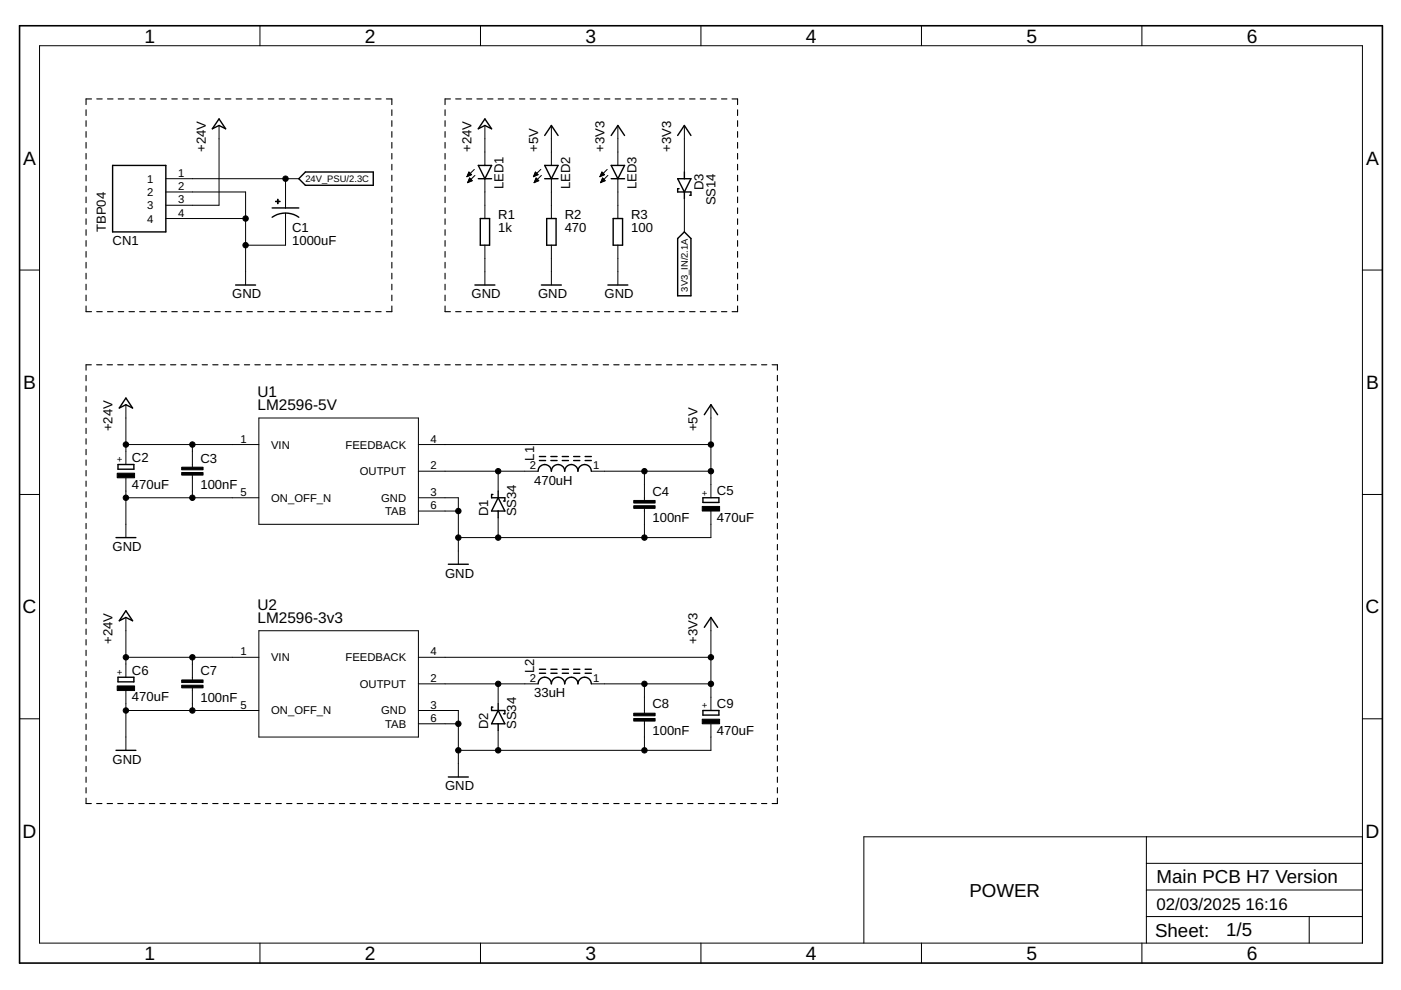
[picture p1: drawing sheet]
<svg xmlns="http://www.w3.org/2000/svg" width="297mm" height="210mm" viewBox="0 0 297 210" stroke-linecap="round" stroke-linejoin="round" font-family="sans-serif">
<g fill="none" stroke="#000" stroke-width=".23">
<path d="M18.2 23.3v1.2M18.2 25.6v1.2M18.2 27.9v1.2M18.2 30.2v1.2M18.2 32.5v1.2M18.2 34.8v1.2M18.2 37.1v1.3M18.2 39.5v1.2M19.4 21h-1.2v1.2M20.5 21h1.2M22.8 21h1.2M25.1 21h1.1"/>
<path d="M27.3 21h1.2M29.6 21h1.2M31.9 21h1.1M34.2 21h1.1M36.4 21h1.2M38.7 21h1.2M41 21h1.1M43.3 21h1.1M45.5 21h1.2M47.8 21h1.2M50.1 21h1.1M52.3 21h1.2"/>
<path d="M54.6 21h1.2M56.9 21h1.2M59.2 21h1.1M61.4 21h1.2M63.7 21h1.2M66 21h1.2M68.3 21h1.1M70.5 21h1.2M72.8 21h1.2M75.1 21h1.2M77.4 21h1.1M79.7 21h1.1"/>
<path d="M81.9 21h1.2v1.2M83.1 23.3v1.2M83.1 25.6v1.2M83.1 27.9v1.2M83.1 30.2v1.2M83.1 32.5v1.2M83.1 34.8v1.2M83.1 37.1v1.3M83.1 39.5v1.2M94.4 23.3v1.2M94.4 25.6v1.2M94.4 27.9v1.2"/>
<path d="M94.4 30.2v1.2M94.4 32.5v1.2M94.4 34.8v1.2M94.4 37.1v1.3M94.4 39.5v1.2M95.5 21h-1.1v1.2M96.6 21h1.1M98.9 21h1.1M101.1 21h1.2M103.4 21h1.1M105.6 21h1.2M107.9 21h1.1"/>
<path d="M110.1 21h1.2M112.4 21h1.1M114.6 21h1.2M116.9 21h1.1M119.1 21h1.2M121.4 21h1.2M123.7 21h1.1M125.9 21h1.2M128.2 21h1.1M130.4 21h1.2M132.7 21h1.1M134.9 21h1.2"/>
<path d="M137.2 21h1.1M139.4 21h1.2M141.7 21h1.1M144 21h1.1M146.2 21h1.2M148.5 21h1.1M150.7 21h1.2M153 21h1.1M155.2 21h1.2v1.2M156.4 23.3v1.2M156.4 25.6v1.2M156.4 27.9v1.2"/>
<path d="M156.4 30.2v1.2M156.4 32.5v1.2M156.4 34.8v1.2M156.4 37.1v1.3M156.4 39.5v1.2M18.2 41.8v1.2M18.2 44.1v1.2M18.2 46.4v1.2M18.2 48.7v1.2M18.2 51v1.2M18.2 53.3v1.2M18.2 55.6v1.2"/>
<path d="M18.2 57.9v1.2M83.1 41.8v1.2M83.1 44.1v1.2M83.1 46.4v1.2M83.1 48.7v1.2M83.1 51v1.2M83.1 53.3v1.2M83.1 55.6v1.2M83.1 57.9v1.2M94.4 41.8v1.2M94.4 44.1v1.2M94.4 46.4v1.2"/>
<path d="M94.4 48.7v1.2M94.4 51v1.2M94.4 53.3v1.2M94.4 55.6v1.2M94.4 57.9v1.2M156.4 41.8v1.2M156.4 44.1v1.2M156.4 46.4v1.2M156.4 48.7v1.2M156.4 51v1.2M156.4 53.3v1.2M156.4 55.6v1.2"/>
<path d="M156.4 57.9v1.2M18.2 60.3v1.1M18.2 62.6v1.2M18.2 64.9v1.2h1.2M18.2 79.6v1.1M19.4 77.3h-1.2v1.2M20.5 77.3h1.1M20.5 66.1h1.2M22.7 77.3h1.2M22.8 66.1h1.2M25 77.3h1.1M25.1 66.1h1.1"/>
<path d="M27.2 77.3h1.1M27.3 66.1h1.2M29.4 77.3h1.2M29.6 66.1h1.2M31.7 77.3h1.1M31.9 66.1h1.1M33.9 77.3h1.1M34.2 66.1h1.1M36.2 77.3h1.1M36.4 66.1h1.2M38.4 77.3h1.1M38.7 66.1h1.2"/>
<path d="M40.6 77.3h1.1M41 66.1h1.1M42.9 77.3h1.1M43.3 66.1h1.1M45.1 77.3h1.1M45.5 66.1h1.2M47.3 77.3h1.2M47.8 66.1h1.2M49.6 77.3h1.1M50.1 66.1h1.1M51.8 77.3h1.1M52.3 66.1h1.2"/>
<path d="M54 77.3h1.2M54.6 66.1h1.2M56.3 77.3h1.1M56.9 66.1h1.2M58.5 77.3h1.1M59.2 66.1h1.1M60.8 77.3h1.1M61.4 66.1h1.2M63 77.3h1.1M63.7 66.1h1.2M65.2 77.3h1.2M66 66.1h1.2"/>
<path d="M67.5 77.3h1.1M68.3 66.1h1.1M69.7 77.3h1.1M70.5 66.1h1.2M71.9 77.3h1.2M72.8 66.1h1.2M74.2 77.3h1.1M75.1 66.1h1.2M76.4 77.3h1.2M77.4 66.1h1.1M78.7 77.3h1.1M79.7 66.1h1.1"/>
<path d="M80.9 77.3h1.1M83.1 60.3v1.1M83.1 62.6v1.2M83.1 64.9v1.2h-1.2M83.1 77.3h1.2M85.4 77.3h1.1M87.6 77.3h1.2M89.9 77.3h1.1M92.1 77.3h1.1M94.3 77.3h1.2M94.4 64.9v1.2h1.1M94.4 60.3v1.1"/>
<path d="M94.4 62.6v1.2M96.6 77.3h1.1M96.6 66.1h1.1M98.8 77.3h1.1M98.9 66.1h1.1M101 77.3h1.2M101.1 66.1h1.2M103.3 77.3h1.1M103.4 66.1h1.1M105.5 77.3h1.1M105.6 66.1h1.2M107.8 77.3h1.1"/>
<path d="M107.9 66.1h1.1M110 77.3h1.1M110.1 66.1h1.2M112.2 77.3h1.1M112.4 66.1h1.1M114.5 77.3h1.1M114.6 66.1h1.2M116.7 77.3h1.1M116.9 66.1h1.1M118.9 77.3h1.2M119.1 66.1h1.2M121.2 77.3h1.1"/>
<path d="M121.4 66.1h1.2M123.4 77.3h1.1M123.7 66.1h1.1M125.7 77.3h1.1M125.9 66.1h1.2M127.9 77.3h1.1M128.2 66.1h1.1M130.1 77.3h1.2M130.4 66.1h1.2M132.4 77.3h1.1M132.7 66.1h1.1M134.6 77.3h1.1"/>
<path d="M134.9 66.1h1.2M136.8 77.3h1.2M137.2 66.1h1.1M139.1 77.3h1.1M139.4 66.1h1.2M141.3 77.3h1.2M141.7 66.1h1.1M143.6 77.3h1.1M144 66.1h1.1M145.8 77.3h1.1M146.2 66.1h1.2M148 77.3h1.2"/>
<path d="M148.5 66.1h1.1M150.3 77.3h1.1M150.7 66.1h1.2M152.5 77.3h1.1M153 66.1h1.1M154.7 77.3h1.2M156.4 64.9v1.2h-1.2M156.4 60.3v1.1M156.4 62.6v1.2M157 77.3h1.1M159.2 77.3h1.2M161.5 77.3h1.1"/>
<path d="M163.7 77.3h1.1v1.2M164.8 79.6v1.1M18.2 81.8v1.2M18.2 84.1v1.1M18.2 86.3v1.1M18.2 88.6v1.1M18.2 90.8v1.1M18.2 93v1.2M18.2 95.3v1.1M18.2 97.5v1.2M18.2 99.8v1.1M164.8 81.8v1.2"/>
<path d="M164.8 84.1v1.1M164.8 86.3v1.1M164.8 88.6v1.1M164.8 90.8v1.1M164.8 93v1.2M164.8 95.3v1.1M164.8 97.5v1.2M164.8 99.8v1.1M18.2 102v1.1M18.2 104.2v1.2M18.2 106.5v1.1M18.2 108.7v1.2"/>
<path d="M18.2 111v1.1M18.2 113.2v1.1M18.2 115.4v1.2M18.2 117.7v1.1M18.2 119.9v1.2M164.8 102v1.1M164.8 104.2v1.2M164.8 106.5v1.1M164.8 108.7v1.2M164.8 111v1.1M164.8 113.2v1.1M164.8 115.4v1.2"/>
<path d="M164.8 117.7v1.1M164.8 119.9v1.2M18.2 122.2v1.1M18.2 124.4v1.1M18.2 126.7v1.1M18.2 128.9v1.1M18.2 131.1v1.2M18.2 133.4v1.1M18.2 135.6v1.2M18.2 137.9v1.1M164.8 122.2v1.1M164.8 124.4v1.1"/>
<path d="M164.8 126.7v1.1M164.8 128.9v1.1M164.8 131.1v1.2M164.8 133.4v1.1M164.8 135.6v1.2M164.8 137.9v1.1M18.2 140.1v1.1M18.2 142.3v1.2M18.2 144.6v1.1M18.2 146.8v1.2M18.2 149.1v1.1M18.2 151.3v1.1"/>
<path d="M18.2 153.5v1.2M18.2 155.8v1.1M18.2 158v1.2M164.8 140.1v1.1M164.8 142.3v1.2M164.8 144.6v1.1M164.8 146.8v1.2M164.8 149.1v1.1M164.8 151.3v1.1M164.8 153.5v1.2M164.8 155.8v1.1M164.8 158v1.2"/>
<path d="M18.2 160.3v1.1M18.2 162.5v1.1M18.2 164.8v1.1M18.2 167v1.1M18.2 169.2v1.2h1.2M20.5 170.4h1.1M22.7 170.4h1.2M25 170.4h1.1M27.2 170.4h1.1M29.4 170.4h1.2M31.7 170.4h1.1M33.9 170.4h1.1"/>
<path d="M36.2 170.4h1.1M38.4 170.4h1.1M40.6 170.4h1.1M42.9 170.4h1.1M45.1 170.4h1.1M47.3 170.4h1.2M49.6 170.4h1.1M51.8 170.4h1.1M54 170.4h1.2M56.3 170.4h1.1M58.5 170.4h1.1M60.8 170.4h1.1"/>
<path d="M63 170.4h1.1M65.2 170.4h1.2M67.5 170.4h1.1M69.7 170.4h1.1M71.9 170.4h1.2M74.2 170.4h1.1M76.4 170.4h1.2M78.7 170.4h1.1M80.9 170.4h1.1M83.1 170.4h1.2M85.4 170.4h1.1M87.6 170.4h1.2"/>
<path d="M89.9 170.4h1.1M92.1 170.4h1.1M94.3 170.4h1.2M96.6 170.4h1.1M98.8 170.4h1.1M101 170.4h1.2M103.3 170.4h1.1M105.5 170.4h1.1M107.8 170.4h1.1M110 170.4h1.1M112.2 170.4h1.1M114.5 170.4h1.1"/>
<path d="M116.7 170.4h1.1M118.9 170.4h1.2M121.2 170.4h1.1M123.4 170.4h1.1M125.7 170.4h1.1M127.9 170.4h1.1M130.1 170.4h1.2M132.4 170.4h1.1M134.6 170.4h1.1M136.8 170.4h1.2M139.1 170.4h1.1M141.3 170.4h1.2"/>
<path d="M143.6 170.4h1.1M145.8 170.4h1.1M148 170.4h1.2M150.3 170.4h1.1M152.5 170.4h1.1M154.7 170.4h1.2M157 170.4h1.1M159.2 170.4h1.2M161.5 170.4h1.1M164.8 160.3v1.1M164.8 162.5v1.1M164.8 164.8v1.1"/>
<path d="M164.8 167v1.1M164.8 169.2v1.2h-1.1"/>
</g>
<g fill="none" stroke="#000" stroke-width=".3">
<path d="M23.9 35.1h11.3v14.1h-11.3zM46.4 25.2l1.4 2.1-1.4-.7-1.4 .7zM64.7 36.5h14.4v2.8h-14.4l-1.3-1.4zM101.4 37.9h2.8M101.4 35.1h2.8l-1.4 2.8zM102.8 25.2l1.4 2.1-1.4-.7-1.4 .7zM115.5 35.1h2.8l-1.4 2.8zM115.5 37.9h2.8M115.5 28.7l1.4-2.1 1.4 2.1M129.6 37.9h2.8M129.6 35.1h2.8l-1.4 2.8zM129.6 28.7l1.4-2.1 1.4 2.1"/>
<path d="M143.7 37.9h2.8l-1.4 2.8zM143.7 28.7l1.4-2.1 1.4 2.1M145.1 36.5v1.4M57.7 46.1a4.9 4.9 0 0 1 5.7 0M57.7 44.1h5.7M101.8 46.3h2v5.7h-2zM115.9 46.3h2v5.7h-2zM130 46.3h2v5.7h-2zM143.7 50.6l1.4-1.4 1.4 1.4v12.1h-2.8zM144 40h-.3v.7h2.8v.7h-.3M145.1 40.7v1.4M50 60.4h4.2"/>
<path d="M100.7 60.4h4.2M114.8 60.4h4.2M128.9 60.4h4.2M25 98.5h3.4v1h-3.4zM26.7 84.4l1.4 2.1-1.4-.7-1.4 .7zM114.1 99.9a1.41 1.41 0 0 1 1.4-1.4 1.41 1.41 0 0 1 1.4 1.4 1.41 1.41 0 0 1 1.4-1.4 1.41 1.41 0 0 1 1.4 1.4 1.41 1.41 0 0 1 1.4-1.4 1.41 1.41 0 0 1 1.4 1.4 1.42 1.42 0 0 1 1.5-1.4 1.42 1.42 0 0 1 1.4 1.4M114.4 97.6h1.3M114.4 96.8h1.3M116.8 97.6h1.3M116.8 96.8h1.3M119.2 97.6h1.3M119.2 96.8h1.3"/>
<path d="M121.6 97.6h1.3M121.6 96.8h1.3M124.1 97.6h1.3M124.1 96.8h1.3M149.3 87.9l1.4-2.1 1.4 2.1M24.6 114h4.2M95.1 119.6h4.2M104.5 104.8h-.3v.7h2.8v.7h-.2M105.6 105.5l1.4 2.9h-2.8zM105.6 104.1v1.4M105.6 108.4v1.4M149 105.5h3.4v1h-3.4z"/>
<path d="M26.7 129.5l1.4 2.1-1.4-.7-1.4 .7zM149.3 133l1.4-2.1 1.4 2.1M24.6 159.1h4.2M25 143.6h3.4v1h-3.4zM104.5 149.9h-.3v.7h2.8v.7h-.2M105.6 149.2v1.4M105.6 153.5v1.4M105.6 150.6l1.4 2.9h-2.8zM114.1 145a1.41 1.41 0 0 1 1.4-1.4 1.41 1.41 0 0 1 1.4 1.4 1.41 1.41 0 0 1 1.4-1.4 1.41 1.41 0 0 1 1.4 1.4 1.41 1.41 0 0 1 1.4-1.4 1.41 1.41 0 0 1 1.4 1.4 1.42 1.42 0 0 1 1.5-1.4 1.42 1.42 0 0 1 1.4 1.4M114.4 142.7h1.3M114.4 141.9h1.3M116.8 142.7h1.3"/>
<path d="M116.8 141.9h1.3M119.2 142.7h1.3M119.2 141.9h1.3M121.6 142.7h1.3M121.6 141.9h1.3M124.1 142.7h1.3M124.1 141.9h1.3M149 150.6h3.4v1h-3.4zM95.1 164.7h4.2"/>
</g>
<g fill="none" stroke="#000" stroke-width=".21">
<path d="M8.4 9.7h280.5v190.3h-280.5zM55.1 5.5v4.2M101.9 5.5v4.2M148.6 5.5v4.2M195.4 5.5v4.2M242.1 5.5v4.2M35.2 37.9h28.2M46.4 26.6v16.9h-11.2M60.5 37.9v6.2M99 37.4h.1M99.1 37.3h.3M99.1 37.1h.7"/>
<path d="M99.2 38.7h.1M99.2 37h.7M99.2 38.5h.5M99.3 36.9h.5M99.3 38.4h.7M99.3 36.7h.4M99.4 38.2h.7M99.4 36.6h.1M99.4 38.1h.5M99.4 36.5l.6 .5-1 .5zM99.5 38h.3M99.5 37.8h.2"/>
<path d="M99.6 37.7l.5 .6-1 .4zM100.6 35.9l-1.6 1.6M100.7 37.2l-1.6 1.5M102.8 26.6v8.5M102.8 37.9v8.4M113.1 37.4h.1M113.2 37.3h.3M113.2 37.1h.7M113.3 38.7h.1M113.3 37h.7M113.3 38.5h.4M113.3 36.9h.6"/>
<path d="M113.4 38.4h.7M113.4 36.7h.4M113.5 38.2h.7M113.5 36.6h.1M113.5 36.5l.6 .5-1 .5zM113.5 38.1h.5M113.6 38h.3M113.6 37.8h.1M113.7 37.7l.5 .6-1 .4zM114.7 35.9l-1.6 1.6M114.8 37.2l-1.6 1.5M116.9 26.6v8.5"/>
<path d="M116.9 37.9v8.4M127.2 37.4h.1M127.3 37.3h.3M127.3 37.1h.7M127.4 38.7h.1M127.4 37h.7M127.4 38.5h.4M127.4 36.9h.6M127.5 38.4h.7M127.5 36.7h.4M127.6 38.2h.6M127.6 36.6h.1"/>
<path d="M127.6 38.1h.5M127.6 36.5l.6 .5-1 .5zM127.7 38h.3M127.7 37.8h.1M127.8 37.7l.5 .6-1 .4zM128.7 35.9l-1.5 1.6M128.9 37.2l-1.6 1.5M131 26.6v8.5M131 37.9v8.4M145.1 26.6v9.9M4.1 57.3h4.3M35.2 40.7h16.9v19.7"/>
<path d="M35.2 46.3h16.9M60.5 45.2v6.8h-8.4M102.8 52v8.4M116.9 52v8.4M131 52v8.4M145.1 42.1v7.1M288.9 57.3h4.2M26.7 85.8v12.7M26.7 94.3h28.2M40.8 94.3v4.8M54.9 88.6h33.8v22.6h-33.8zM88.7 99.9h25.4"/>
<path d="M88.7 94.3h62M105.6 99.9v4.2M125.4 99.9h25.3M136.6 99.9v6.2M150.7 85.8v19.7M4.1 104.8h4.3M26.7 101.3v12.7M26.7 105.5h28.2M40.8 100.8v4.7M88.7 105.5h8.5v14.1M88.7 108.4h8.5M105.6 109.8v4.2"/>
<path d="M136.6 107.8v6.2M150.7 108.4v5.6h-53.5M288.9 104.8h4.2M26.7 130.9v12.7M26.7 139.4h28.2M40.8 139.4v4.7M54.9 133.7h33.8v22.6h-33.8zM88.7 139.4h62M150.7 130.9v19.7M4.1 152.4h4.3M26.7 146.4v12.7M26.7 150.6h28.2"/>
<path d="M40.8 145.8v4.8M88.7 150.6h8.5v14.1M88.7 145h25.4M88.7 153.5h8.5M105.6 145v4.2M105.6 154.9v4.2M125.4 145h25.3M136.6 145v6.2M136.6 152.9v6.2M150.7 153.5v5.6h-53.5M288.9 152.4h4.2M243.1 177.4v22.6"/>
<path d="M288.9 177.4h-105.7v22.6M55.1 200v4.2M101.9 200v4.2M148.6 200v4.2M195.4 200v4.2M242.1 200v4.2M243.1 194.3h45.8M243.1 188.7h45.8M243.1 183h45.8M277.6 194.3v5.7"/>
</g>
<path d="M4.1 5.5h289v198.7h-289z" fill="none" stroke="#000" stroke-width=".34"/>
<g fill="#000" stroke="#000" stroke-width=".21">
<path d="M58.4 42.7h1v.1h-1zM58.8 42.2h.2v1h-.2zM38.5 99.1h4.6v.5h-4.6zM24.8 100.3h3.7v1h-3.7zM38.5 100.2h4.6v.5h-4.6zM134.4 107.2h4.5v.6h-4.5zM134.4 106.1h4.5v.6h-4.5zM148.9 107.4h3.7v1h-3.7zM24.8 145.4h3.7v1h-3.7zM38.5 145.3h4.6v.5h-4.6zM38.5 144.2h4.6v.5h-4.6zM134.4 152.3h4.5v.6h-4.5z"/>
<path d="M134.4 151.2h4.5v.6h-4.5zM148.9 152.5h3.7v1h-3.7z"/>
</g>
<g fill="#000" stroke="#000" stroke-width=".21">
<circle cx="60.5" cy="37.9" r=".57"/>
<circle cx="52.1" cy="52" r=".57"/>
<circle cx="52.1" cy="46.3" r=".57"/>
<circle cx="26.7" cy="94.3" r=".57"/>
<circle cx="40.8" cy="94.3" r=".57"/>
<circle cx="105.6" cy="99.9" r=".57"/>
<circle cx="136.6" cy="99.9" r=".57"/>
<circle cx="150.7" cy="94.3" r=".57"/>
<circle cx="150.7" cy="99.9" r=".57"/>
<circle cx="26.7" cy="105.5" r=".57"/>
<circle cx="40.8" cy="105.5" r=".57"/>
<circle cx="97.2" cy="114" r=".57"/>
<circle cx="97.2" cy="108.4" r=".57"/>
<circle cx="105.6" cy="114" r=".57"/>
<circle cx="136.6" cy="114" r=".57"/>
<circle cx="26.7" cy="139.4" r=".57"/>
<circle cx="40.8" cy="139.4" r=".57"/>
<circle cx="150.7" cy="139.4" r=".57"/>
<circle cx="26.7" cy="150.6" r=".57"/>
<circle cx="40.8" cy="150.6" r=".57"/>
<circle cx="97.2" cy="159.1" r=".57"/>
<circle cx="97.2" cy="153.5" r=".57"/>
<circle cx="105.6" cy="159.1" r=".57"/>
<circle cx="105.6" cy="145" r=".57"/>
<circle cx="136.6" cy="159.1" r=".57"/>
<circle cx="136.6" cy="145" r=".57"/>
<circle cx="150.7" cy="145" r=".57"/>
</g>
<g font-size="4.1">
<text x="30.6" y="9">1</text>
<text x="77.4" y="9">2</text>
<text x="124.1" y="9">3</text>
<text x="170.9" y="9">4</text>
<text x="217.6" y="9">5</text>
<text x="264.4" y="9">6</text>
<text x="4.9" y="34.9">A</text>
<text x="289.6" y="34.9">A</text>
<text x="4.9" y="82.5">B</text>
<text x="289.6" y="82.5">B</text>
<text x="4.8" y="130.1">C</text>
<text x="289.5" y="130.1">C</text>
<text x="4.8" y="177.6">D</text>
<text x="289.5" y="177.6">D</text>
<text x="30.6" y="203.5">1</text>
<text x="77.4" y="203.5">2</text>
<text x="124.1" y="203.5">3</text>
<text x="170.9" y="203.5">4</text>
<text x="217.6" y="203.5">5</text>
<text x="264.4" y="203.5">6</text>
</g>
<g font-size="4">
<text x="205.5" y="190.1">POWER</text>
<text x="245.2" y="187.3">Main PCB H7 Version</text>
<text x="244.9" y="198.7">Sheet:</text>
<text x="260" y="198.6">1/5</text>
</g>
<g font-size="3.6">
<text x="245.2" y="192.9">02/03/2025</text>
<text x="264.1" y="192.9">16:16</text>
</g>
<g font-size="3.3">
<text x="54.6" y="87">LM2596-5V</text>
<text x="54.6" y="84.1">U1</text>
<text x="54.6" y="129.2">U2</text>
<text x="54.6" y="132.1">LM2596-3v3</text>
</g>
<g font-size="2.8">
<text x="43.6" y="32.2" transform="rotate(-90 43.6 32.2)">+24V</text>
<text x="100" y="32.2" transform="rotate(-90 100 32.2)">+24V</text>
<text x="114.1" y="32.2" transform="rotate(-90 114.1 32.2)">+5V</text>
<text x="128.2" y="32.2" transform="rotate(-90 128.2 32.2)">+3V3</text>
<text x="142.3" y="32.2" transform="rotate(-90 142.3 32.2)">+3V3</text>
<text x="106.8" y="40.1" transform="rotate(-90 106.8 40.1)">LED1</text>
<text x="120.9" y="40.1" transform="rotate(-90 120.9 40.1)">LED2</text>
<text x="134.9" y="40.1" transform="rotate(-90 134.9 40.1)">LED3</text>
<text x="149.2" y="40.3" transform="rotate(-90 149.2 40.3)">D3</text>
<text x="105.6" y="46.4">R1</text>
<text x="119.7" y="46.4">R2</text>
<text x="133.8" y="46.4">R3</text>
<text x="151.7" y="43.5" transform="rotate(-90 151.7 43.5)">SS14</text>
<text x="22.5" y="49.2" transform="rotate(-90 22.5 49.2)">TBP04</text>
<text x="23.9" y="52">CN1</text>
<text x="61.9" y="52">1000uF</text>
<text x="61.9" y="49.2">C1</text>
<text x="105.6" y="49.2">1k</text>
<text x="119.7" y="49.2">470</text>
<text x="133.8" y="49.2">100</text>
<text x="49.3" y="63.3">GND</text>
<text x="100" y="63.3">GND</text>
<text x="114.1" y="63.3">GND</text>
<text x="128.2" y="63.3">GND</text>
<text x="23.9" y="91.4" transform="rotate(-90 23.9 91.4)">+24V</text>
<text x="147.9" y="91.4" transform="rotate(-90 147.9 91.4)">+5V</text>
<text x="28" y="98">C2</text>
<text x="42.5" y="98.1">C3</text>
<text x="113.2" y="97.6" transform="rotate(-90 113.2 97.6)">L1</text>
<text x="28" y="103.6">470uF</text>
<text x="42.5" y="103.7">100nF</text>
<text x="113.2" y="102.7">470uH</text>
<text x="138.3" y="105.1">C4</text>
<text x="152" y="105">C5</text>
<text x="103.5" y="109.5" transform="rotate(-90 103.5 109.5)">D1</text>
<text x="109.4" y="109.5" transform="rotate(-90 109.4 109.5)">SS34</text>
<text x="138.3" y="110.8">100nF</text>
<text x="152" y="110.6">470uF</text>
<text x="23.9" y="116.8">GND</text>
<text x="94.4" y="122.4">GND</text>
<text x="23.9" y="136.5" transform="rotate(-90 23.9 136.5)">+24V</text>
<text x="147.9" y="136.5" transform="rotate(-90 147.9 136.5)">+3V3</text>
<text x="28" y="143.1">C6</text>
<text x="42.5" y="143.2">C7</text>
<text x="113.2" y="142.7" transform="rotate(-90 113.2 142.7)">L2</text>
<text x="28" y="148.7">470uF</text>
<text x="42.5" y="148.8">100nF</text>
<text x="113.2" y="147.8">33uH</text>
<text x="103.5" y="154.6" transform="rotate(-90 103.5 154.6)">D2</text>
<text x="109.4" y="154.6" transform="rotate(-90 109.4 154.6)">SS34</text>
<text x="138.3" y="155.9">100nF</text>
<text x="138.3" y="150.2">C8</text>
<text x="152" y="155.7">470uF</text>
<text x="152" y="150.1">C9</text>
<text x="23.9" y="161.9">GND</text>
<text x="94.4" y="167.6">GND</text>
</g>
<g font-size="2.4">
<text x="31.2" y="38.7">1</text>
<text x="31.2" y="41.5">2</text>
<text x="37.8" y="37.5">1</text>
<text x="37.8" y="40.3">2</text>
<text x="31.2" y="44.4">3</text>
<text x="31.2" y="47.2">4</text>
<text x="37.8" y="43.1">3</text>
<text x="37.8" y="45.9">4</text>
<text x="51" y="93.9">1</text>
<text x="57.5" y="95.1">VIN</text>
<text x="73.3" y="95.1">FEEDBACK</text>
<text x="91.3" y="93.9">4</text>
<text x="76.3" y="100.7">OUTPUT</text>
<text x="91.3" y="99.5">2</text>
<text x="112.4" y="99.5">2</text>
<text x="125.8" y="99.5">1</text>
<text x="51" y="105.1">5</text>
<text x="57.5" y="106.4">ON_OFF_N</text>
<text x="80.8" y="106.4">GND</text>
<text x="91.3" y="105.1">3</text>
<text x="91.3" y="108">6</text>
<text x="81.7" y="109.2">TAB</text>
<text x="51" y="139">1</text>
<text x="57.5" y="140.2">VIN</text>
<text x="73.3" y="140.2">FEEDBACK</text>
<text x="91.3" y="139">4</text>
<text x="76.3" y="145.8">OUTPUT</text>
<text x="91.3" y="144.6">2</text>
<text x="112.4" y="144.6">2</text>
<text x="125.8" y="144.6">1</text>
<text x="51" y="150.2">5</text>
<text x="57.5" y="151.5">ON_OFF_N</text>
<text x="80.8" y="151.5">GND</text>
<text x="81.7" y="154.3">TAB</text>
<text x="91.3" y="150.2">3</text>
<text x="91.3" y="153.1">6</text>
</g>
<g font-size="2">
<text x="64.8" y="38.6">24V_PSU/2.3C</text>
<text x="145.8" y="61.8" transform="rotate(-90 145.8 61.8)">3V3_IN/2.1A</text>
<text x="26.1" y="98" transform="rotate(-90 26.1 98)">+</text>
<text x="150.1" y="105.1" transform="rotate(-90 150.1 105.1)">+</text>
<text x="26.1" y="143.1" transform="rotate(-90 26.1 143.1)">+</text>
<text x="150.1" y="150.2" transform="rotate(-90 150.1 150.2)">+</text>
</g>
</svg>
